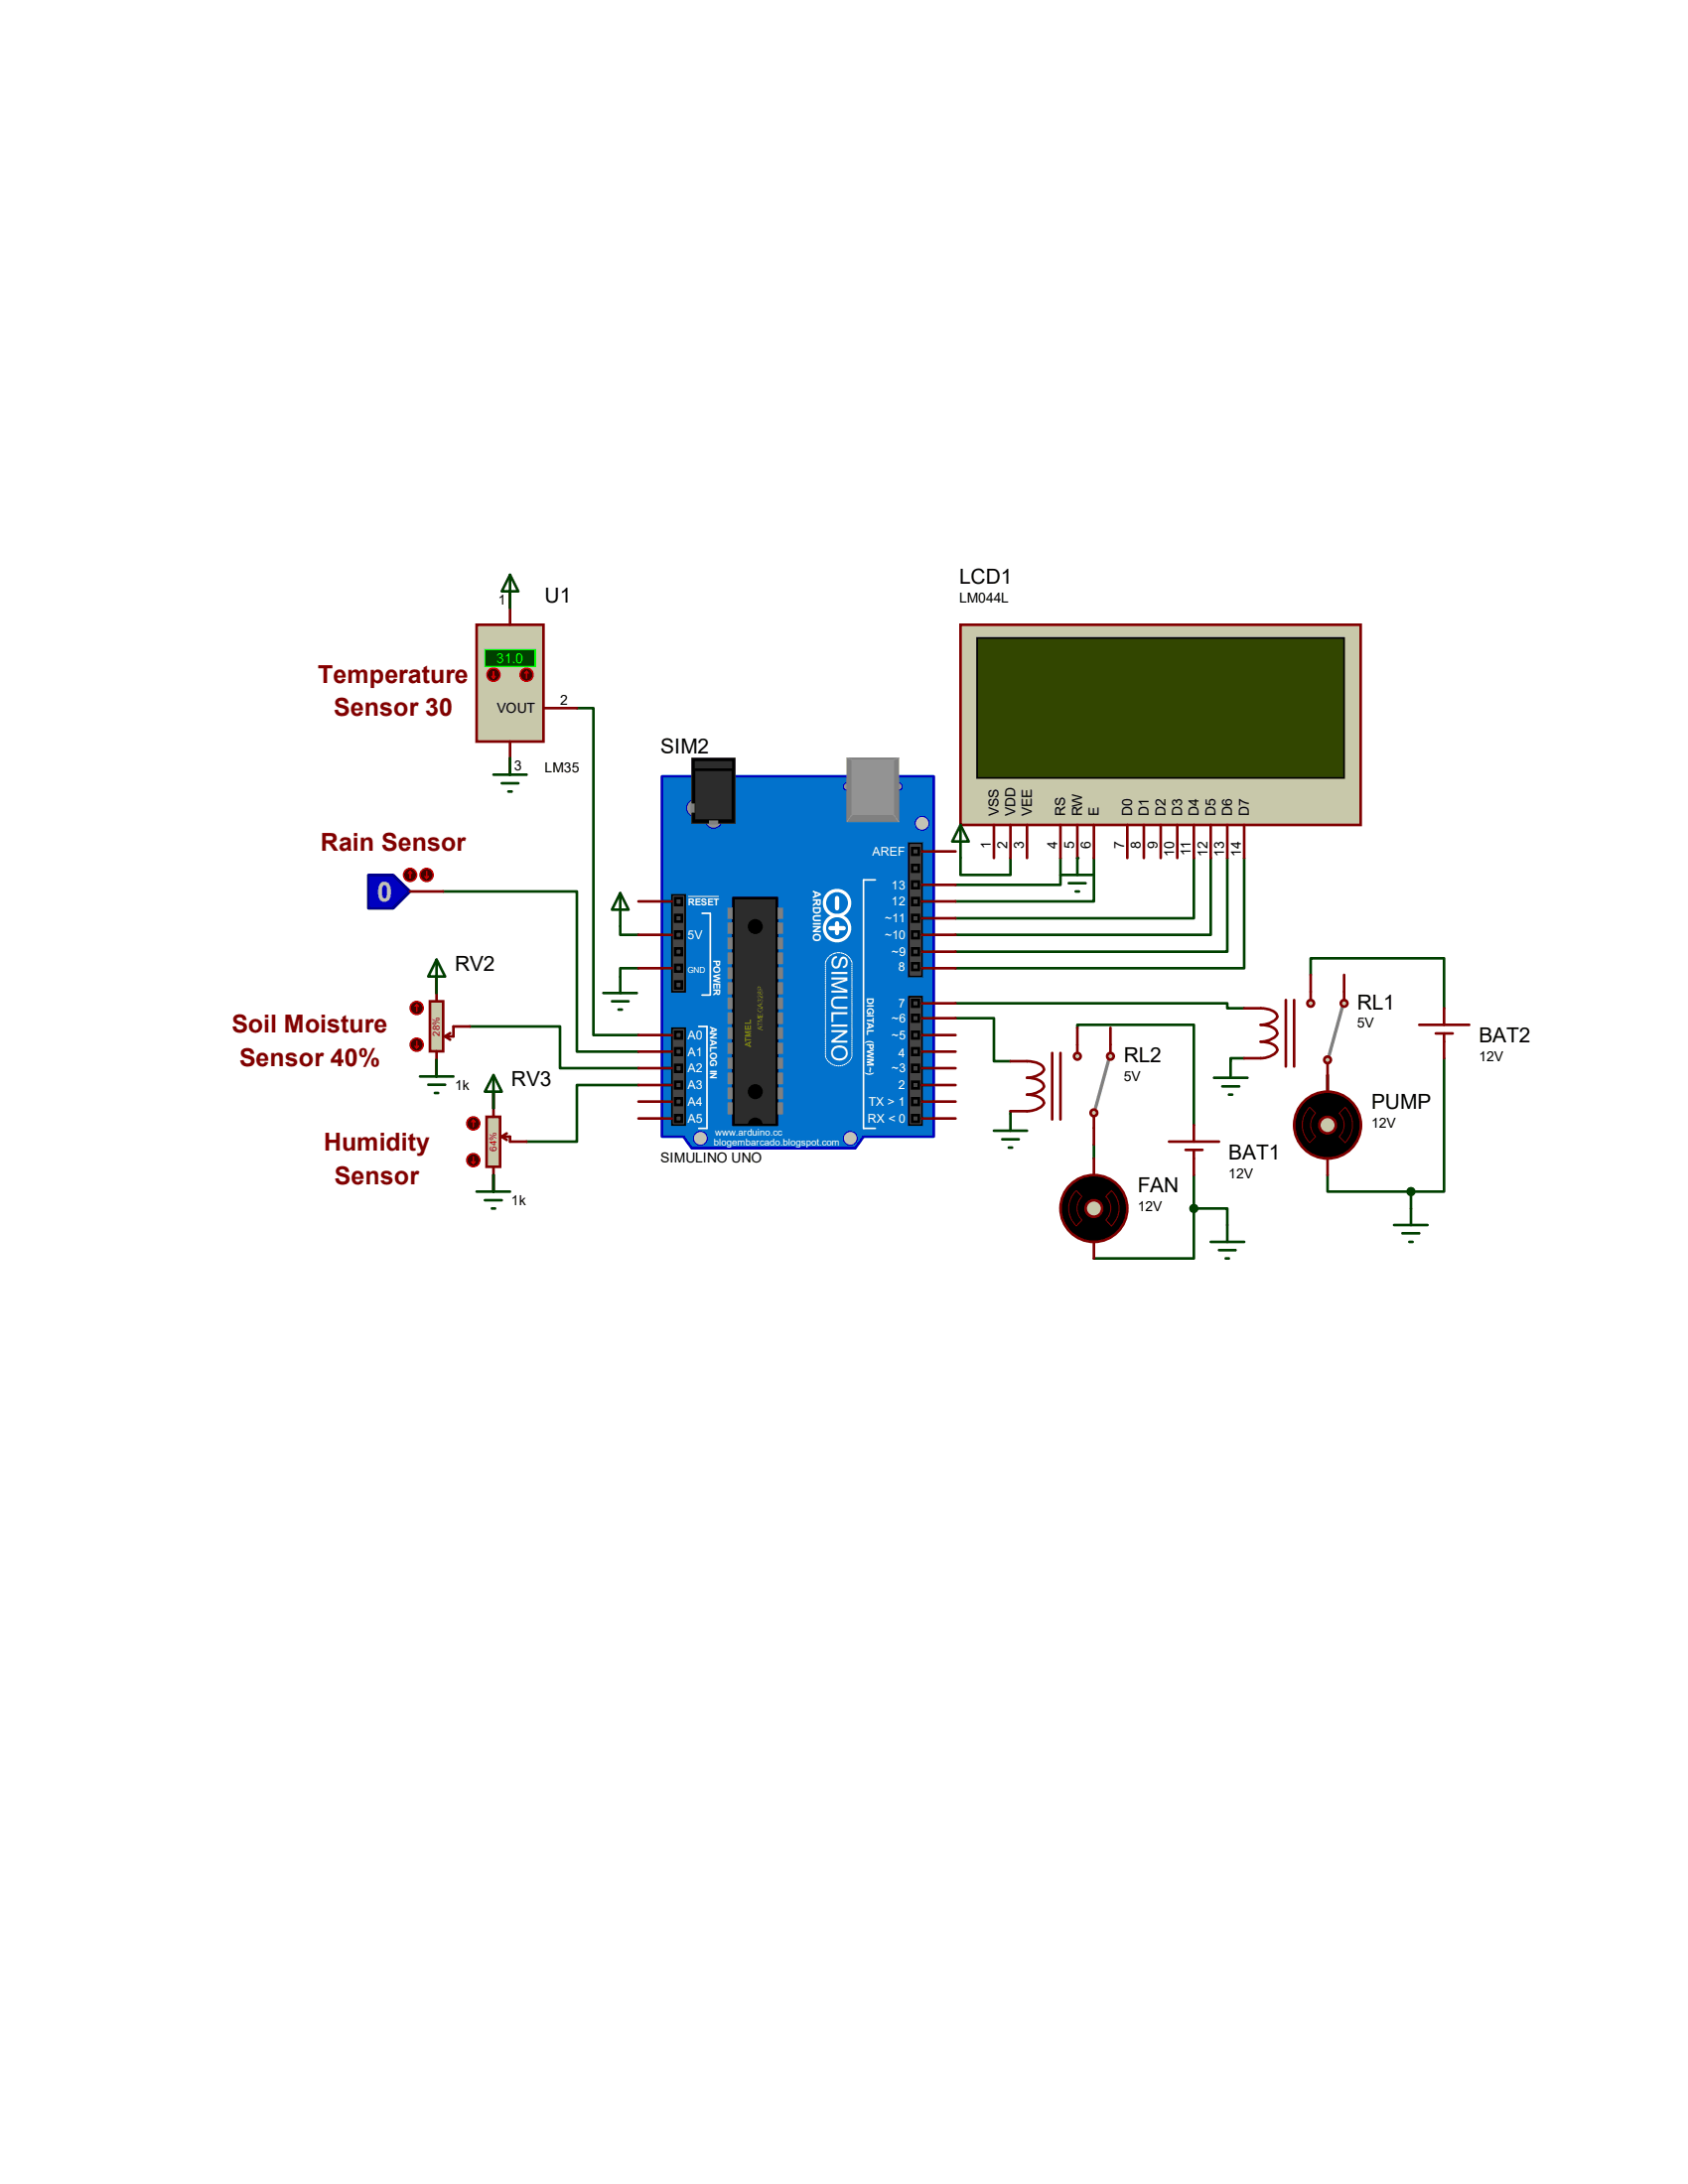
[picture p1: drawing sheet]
<svg xmlns="http://www.w3.org/2000/svg" width="216mm" height="279mm" viewBox="0 0 216 279" stroke-linecap="round" stroke-linejoin="round" font-family="sans-serif">
<g fill="none" stroke="#004000" stroke-width=".34">
<path d="M79.3 118.5v1.1h2.4M135.6 109.8v3.4h-13.4M139.9 109.8v5.5h-17.7M152.7 109.8v7.7h-30.5M154.9 109.8v9.8h-32.7M157 109.8v12h-34.8M159.1 109.8v14.1h-36.9M55.8 124.9v2.1M55.8 135.6v2.1M60.1 131.3h11.5v5.4h10.1M63.1 139.7v2.1M81.7 123.9h-2.4v1"/>
<path d="M81.7 138.8h-7.9v7.2h-6.4M122.2 130.3h4.9v5.5h2.1M122.2 128.4h34.8v.6h2.1M159.1 135.4h-1.7v.4M169.8 137.5v2.2M63.1 150.3v2.1M129.2 142.2v.3"/>
</g>
<circle cx="137.8" cy="109.8" r=".17" fill="#004000"/>
<g fill="none" stroke="#004000" stroke-width=".34">
<path d="M65.2 75.6v2.2M65.2 97v2.1M73.8 90.6h2.1v41.8h5.8M56.7 114h17.1v20.5h7.9M122.9 109.8v2.1h6.3v-2.1M137.8 131.5v-.4h14.9v12.8M167.6 124.7v-2.1h17.1v6.4M184.7 135.4v17h-4.2M139.9 146.4v1.8M152.7 154.6h4.3v2.1M152.7 154.6v6.4h-12.8M152.7 150.3v4.3"/>
<path d="M169.8 150.3v2.1h10.7M180.5 152.4v2.2"/>
</g>
<path d="M122.9 79.9h51.1v25.6h-51.1z" fill="#c8c8aa" stroke="#800000" stroke-width=".34"/>
<path d="M125 81.6h46.9v17.9h-46.9z" fill="#324600" stroke="#000" stroke-width=".21"/>
<g fill="none" stroke="#800000" stroke-width=".34">
<path d="M127.1 105.5v4.3M129.2 105.5v4.3M131.4 105.5v4.3M135.6 105.5v4.3M137.8 105.5v4.3M139.9 105.5v4.3M144.2 105.5v4.3M146.3 105.5v4.3M148.5 105.5v4.3M150.6 105.5v4.3M152.7 105.5v4.3M154.9 105.5v4.3"/>
<path d="M157 105.5v4.3M159.1 105.5v4.3"/>
</g>
<path d="M79.3 114.3l1.1 2.1h-2.1zM79.3 114.3v4.2M77.2 127h4.2M78.3 128.1h2.1M79.1 129.2h.4M79.3 124.9v2.1" fill="none" stroke="#004000" stroke-width=".34"/>
<path d="M141.8 135.6l-1.7 6.1" fill="none" stroke="#808080" stroke-width=".42"/>
<g fill="#c8c8aa" stroke="#800000" stroke-width=".34">
<circle cx="139.9" cy="142.4" r=".42"/>
<circle cx="142" cy="135.1" r=".42"/>
</g>
<path d="M142 133.6v1.1" fill="none" stroke="#800000" stroke-width=".34"/>
<circle cx="137.8" cy="135.1" r=".42" fill="#c8c8aa" stroke="#800000" stroke-width=".34"/>
<path d="M129.2 135.8a7.3 7.3 0 0 1 3.7 .3 .72 .72 0 0 1 .5 1 2.9 2.9 0 0 1-2 .8 2.63 2.63 0 0 1 2 .8l.1 .3a1.84 1.84 0 0 1-1.5 1h-.6a2.7 2.7 0 0 1 2 .8l.1 .3a1.84 1.84 0 0 1-1.5 1l-2.8 .1M134.6 134.7v8.5M135.6 134.7v8.5M137.8 131.5v3.2M142 131.5v2.1M139.9 142.8v3.6" fill="none" stroke="#800000" stroke-width=".34"/>
<path d="M155.3 137.9h4.3M156.3 139h2.2M157.4 135.8v2.1M127.1 144.7h4.3M128.2 145.8h2.1M129 146.8h.5M129.2 142.5v2.2M157.2 140h.4" fill="none" stroke="#004000" stroke-width=".34"/>
<path d="M55 128.1h1.7v6.4h-1.7z" fill="#c8c8aa" stroke="#800000" stroke-width=".34"/>
<path d="M55.8 124.9v3.2M55.8 134.5v3.2M56.9 132.6l.7 .4M57.6 132.2l-.7 .4M60.1 131.3h-2.1v1.3h-1.1" fill="none" stroke="#800000" stroke-width=".34"/>
<circle cx="53.3" cy="128.9" r=".85" fill="#400000" stroke="#f00" stroke-width=".17"/>
<path d="M53.3 128.5l-.2 .2M53.3 128.5l.2 .2M53.3 128.5v.9" fill="none" stroke="#f00" stroke-width=".17"/>
<circle cx="53.3" cy="133.6" r=".85" fill="#400000" stroke="#f00" stroke-width=".17"/>
<path d="M53.1 133.9l.2 .2M53.3 133.2v.9M53.5 133.9l-.2 .2" fill="none" stroke="#f00" stroke-width=".17"/>
<path d="M53.7 137.7h4.3M54.8 138.8h2.1M55.6 139.8h.4M55.8 122.8l1.1 2.1h-2.1zM55.8 122.8v4.2M55.8 135.6v2.1" fill="none" stroke="#004000" stroke-width=".34"/>
<path d="M62.2 142.9h1.8v6.4h-1.8z" fill="#c8c8aa" stroke="#800000" stroke-width=".34"/>
<path d="M63.1 139.7v3.2M63.1 149.3v3.1M64.2 145.4l.6 .4M64.2 145.4h1v.6h2.2M64.8 145l-.6 .4" fill="none" stroke="#800000" stroke-width=".34"/>
<circle cx="60.5" cy="143.7" r=".85" fill="#400000" stroke="#f00" stroke-width=".17"/>
<path d="M60.5 143.3l-.2 .2M60.5 143.3l.2 .2M60.5 143.3v.8" fill="none" stroke="#f00" stroke-width=".17"/>
<circle cx="60.5" cy="148.4" r=".85" fill="#400000" stroke="#f00" stroke-width=".17"/>
<path d="M60.3 148.6l.2 .2M60.5 148v.8M60.7 148.6l-.2 .2" fill="none" stroke="#f00" stroke-width=".17"/>
<path d="M63.1 137.5l1.1 2.2h-2.2zM63.1 137.5v4.3M61 152.4h4.2M62 153.5h2.2M62.9 154.6h.4M63.1 150.3v2.1" fill="none" stroke="#004000" stroke-width=".34"/>
<path d="M84.7 99.3h34.7v46.1h-9l-1 1.5h-20.9l-1.1-1.5h-2.7z" fill="#0272cc" stroke="#0000c0" stroke-width=".34"/>
<path d="M90.8 116.8v10.5M112 112.6h-1.6v31.8h1.6M89.4 131.3h1v13.1" fill="none" stroke="#fff" stroke-width=".21"/>
<circle cx="107.3" cy="123.7" r="1.78" fill="#0272cc" stroke="#fff" stroke-width=".13" stroke-dasharray=".4 .1"/>
<circle cx="107.3" cy="134.5" r="1.82" fill="#0272cc" stroke="#fff" stroke-width=".13"/>
<path d="M105.4 123.2h3.8v11.8h-3.8z" fill="#0272cc" stroke="#0272cc" stroke-width=".34"/>
<path d="M105.6 123v12.2M109 123v12.2" fill="none" stroke="#fff" stroke-width=".13"/>
<path d="M105.1 134.5l.7 2.2M105.6 122.4l-.5 1M109 122.4l.4 1M109.4 134.5l-.4 1.5" fill="none" stroke="#0272cc" stroke-width=".34"/>
<g fill="#0272cc" stroke="#fff" stroke-width=".42">
<circle cx="107.1" cy="115.5" r="1.61"/>
<circle cx="107.1" cy="118.7" r="1.61"/>
</g>
<path d="M106.2 118.7h1.7M107.1 114.9v1.3M107.1 118.1v1.3" fill="none" stroke="#fff" stroke-width=".55"/>
<path d="M89.8 116.8h1M89.8 127.3h1M89.4 144.4h1" fill="none" stroke="#fff" stroke-width=".21"/>
<path d="M88.1 114.7h3.8" fill="none" stroke="#fff" stroke-width=".13"/>
<g fill="#c0c0c0" stroke="#0000c0" stroke-width=".13">
<circle cx="108.8" cy="145.6" r=".89"/>
<circle cx="89.6" cy="145.6" r=".89"/>
<circle cx="117.9" cy="105.3" r=".89"/>
</g>
<g fill="#464646" stroke="#000" stroke-width=".21">
<path d="M85.9 114.5h1.7v12.4h-1.7z"/>
<path d="M85.9 131.5h1.7v12.4h-1.7z"/>
<path d="M116.2 107.9h1.7v17h-1.7z"/>
<path d="M116.2 127.5h1.7v16.4h-1.7z"/>
</g>
<g fill="#464646" stroke="#000" stroke-width=".34">
<path d="M86.4 114.9h.8v.9h-.8z"/>
<path d="M86.4 117.1h.8v.8h-.8z"/>
<path d="M86.4 119.2h.8v.8h-.8z"/>
<path d="M86.4 121.3h.8v.9h-.8z"/>
<path d="M86.4 123.4h.8v.9h-.8z"/>
<path d="M86.4 125.6h.8v.8h-.8z"/>
<path d="M86.4 132h.8v.8h-.8z"/>
<path d="M86.4 134.1h.8v.9h-.8z"/>
<path d="M86.4 136.2h.8v.9h-.8z"/>
<path d="M86.4 138.4h.8v.8h-.8z"/>
<path d="M86.4 140.5h.8v.9h-.8z"/>
<path d="M86.4 142.7h.8v.8h-.8z"/>
<path d="M116.7 108.5h.8v.8h-.8z"/>
<path d="M116.7 112.8h.8v.8h-.8z"/>
<path d="M116.7 114.9h.8v.9h-.8z"/>
<path d="M116.7 117.1h.8v.8h-.8z"/>
<path d="M116.7 119.2h.8v.8h-.8z"/>
<path d="M116.7 121.3h.8v.9h-.8z"/>
<path d="M116.7 123.2h.8v.9h-.8z"/>
<path d="M116.7 110.7h.8v.8h-.8z"/>
<path d="M116.7 127.9h.8v.9h-.8z"/>
<path d="M116.7 129.8h.8v.9h-.8z"/>
<path d="M116.7 132h.8v.8h-.8z"/>
<path d="M116.7 134.1h.8v.9h-.8z"/>
<path d="M116.7 136.2h.8v.9h-.8z"/>
<path d="M116.7 138.4h.8v.8h-.8z"/>
<path d="M116.7 140.5h.8v.9h-.8z"/>
<path d="M116.7 142.7h.8v.8h-.8z"/>
</g>
<path d="M93.8 114.9h5.6v29h-5.6z" fill="#2c2c2c" stroke="#000" stroke-width=".34"/>
<g fill="#000" stroke="#000" stroke-width=".13">
<circle cx="96.6" cy="118.5" r=".89"/>
<circle cx="96.6" cy="139.7" r=".89"/>
<circle cx="96.6" cy="143.9" r=".89"/>
</g>
<path d="M93.6 144.6h6" fill="none" stroke="#0272cc" stroke-width=".97"/>
<g fill="#939393" stroke="#0000c0" stroke-width=".13">
<circle cx="114.9" cy="100.6" r=".47"/>
<circle cx="108.3" cy="100.6" r=".47"/>
</g>
<path d="M108.3 97h6.6v8.1h-6.6z" fill="#808080" stroke="#808080" stroke-width=".13"/>
<path d="M109 97.2h5.3v7h-5.3z" fill="#939393" stroke="#939393" stroke-width=".13"/>
<path d="M108.4 97l.6 .2M115 97l-.7 .2M109 104.2l-.7 .9M114.3 104.2l.7 .9" fill="none" stroke="#939393" stroke-width=".13"/>
<g fill="#939393" stroke="#0000c0" stroke-width=".13">
<circle cx="91.3" cy="104.9" r="1.1"/>
<circle cx="88.9" cy="103.4" r="1.1"/>
</g>
<path d="M88.5 97h5.5v8.3h-5.5z" fill="#000" stroke="#2c2c2c" stroke-width=".13"/>
<g fill="#808080" stroke="#808080" stroke-width=".34">
<path d="M90.8 105.1h.9v.2h-.9z"/>
<path d="M88.5 103h.2v.8h-.2z"/>
</g>
<path d="M89.1 97.6h4.3v7h-4.3z" fill="#2c2c2c" stroke="#2c2c2c" stroke-width=".34"/>
<path d="M88.7 97.2h5.1v1.3h-5.1z" fill="#2c2c2c" stroke="#000" stroke-width=".34"/>
<g fill="#808080" stroke="#808080" stroke-width=".21">
<path d="M99.6 116.2h.4v1.3h-.4z"/>
<path d="M99.6 118.1h.4v1.3h-.4z"/>
<path d="M99.6 120h.4v1.3h-.4z"/>
<path d="M99.6 122h.4v1.2h-.4z"/>
<path d="M99.6 123.9h.4v1.2h-.4z"/>
<path d="M99.6 125.8h.4v1.3h-.4z"/>
<path d="M99.6 127.7h.4v1.3h-.4z"/>
<path d="M99.6 129.6h.4v1.3h-.4z"/>
<path d="M99.6 131.5h.4v1.3h-.4z"/>
<path d="M99.6 133.5h.4v1.2h-.4z"/>
<path d="M99.6 135.4h.4v1.3h-.4z"/>
<path d="M99.6 137.3h.4v1.3h-.4z"/>
<path d="M99.6 139.2h.4v1.3h-.4z"/>
<path d="M99.6 141.1h.4v1.4h-.4z"/>
<path d="M93.2 116.2h.4v1.3h-.4z"/>
<path d="M93.2 118.1h.4v1.3h-.4z"/>
<path d="M93.2 120h.4v1.3h-.4z"/>
<path d="M93.2 122h.4v1.2h-.4z"/>
<path d="M93.2 123.9h.4v1.2h-.4z"/>
<path d="M93.2 125.8h.4v1.3h-.4z"/>
<path d="M93.2 127.7h.4v1.3h-.4z"/>
<path d="M93.2 129.6h.4v1.3h-.4z"/>
<path d="M93.2 131.5h.4v1.3h-.4z"/>
<path d="M93.2 133.5h.4v1.2h-.4z"/>
<path d="M93.2 135.4h.4v1.3h-.4z"/>
<path d="M93.2 137.3h.4v1.3h-.4z"/>
<path d="M93.2 139.2h.4v1.3h-.4z"/>
<path d="M93.2 141.1h.4v1.4h-.4z"/>
</g>
<g fill="none" stroke="#800000" stroke-width=".34">
<path d="M81.7 119.6h4.2M81.7 115.3h4.2M117.9 119.6h4.3M117.9 117.5h4.3M117.9 115.3h4.3M117.9 113.2h4.3M117.9 108.9h4.3M81.7 138.8h4.2M81.7 136.7h4.2M81.7 134.5h4.2M81.7 132.4h4.2M81.7 123.9h4.2"/>
<path d="M117.9 138.8h4.3M117.9 136.7h4.3M117.9 134.5h4.3M117.9 132.4h4.3M117.9 130.3h4.3M117.9 123.9h4.3M117.9 121.8h4.3M117.9 128.4h4.3M81.7 143.1h4.2M81.7 140.9h4.2M117.9 143.1h4.3M117.9 140.9h4.3"/>
</g>
<circle cx="169.8" cy="143.9" r="4.3" fill="#000" stroke="#800000" stroke-width=".34"/>
<path d="M167.5 141.6l.8 .8a2.1 2.1 0 0 0 0 3l-.8 .8a3.2 3.2 0 0 1 0-4.6zM172 141.6a3.2 3.2 0 0 1 0 4.6l-.7-.8a2.1 2.1 0 0 0 0-3z" fill="none" stroke="#800000" stroke-width=".13"/>
<circle cx="169.8" cy="143.9" r="1.06" fill="#c8c8aa" stroke="#800000" stroke-width=".34"/>
<path d="M169.8 137.5v2.2M169.8 148.2v2.1" fill="none" stroke="#800000" stroke-width=".34"/>
<path d="M171.7 128.8l-1.7 6.2" fill="none" stroke="#808080" stroke-width=".42"/>
<g fill="#c8c8aa" stroke="#800000" stroke-width=".34">
<circle cx="169.8" cy="135.6" r=".42"/>
<circle cx="171.9" cy="128.4" r=".42"/>
</g>
<path d="M171.9 126.9v1" fill="none" stroke="#800000" stroke-width=".34"/>
<circle cx="167.6" cy="128.4" r=".42" fill="#c8c8aa" stroke="#800000" stroke-width=".34"/>
<path d="M159.1 129a7.1 7.1 0 0 1 3.6 .3 .72 .72 0 0 1 .5 1 2.85 2.85 0 0 1-2 .8 2.57 2.57 0 0 1 2.1 .8l.1 .3a1.84 1.84 0 0 1-1.5 1l-.7 .1a2.64 2.64 0 0 1 2.1 .7l.1 .3a1.84 1.84 0 0 1-1.5 1l-2.8 .1M164.5 127.9v8.5M165.5 127.9v8.5M167.6 124.7v3.2M169.8 136v3.7M171.9 124.7v2.2" fill="none" stroke="#800000" stroke-width=".34"/>
<g fill="none" stroke="#004000" stroke-width=".34">
<path d="M122.9 105.5l1 2.2h-2.1zM122.9 105.5v4.3M135.6 111.9h4.3M136.7 113h2.2M137.6 114h.4M137.8 109.8v2.1M154.9 158.9h4.2M155.9 159.9h2.1M157 156.7v2.2M178.3 156.7h4.3M179.4 157.8h2.1M180.3 158.9h.4"/>
<path d="M180.5 154.6v2.1M156.8 161h.4"/>
</g>
<path d="M61 79.9h8.5v15h-8.5z" fill="#c8c8aa" stroke="#800000" stroke-width=".34"/>
<path d="M62 83.1h6.5v2.2h-6.5z" fill="#004000" stroke="#0f0" stroke-width=".17"/>
<path d="M65.2 75.6v4.3M65.2 94.9v4.2M69.5 90.6h4.3" fill="none" stroke="#800000" stroke-width=".34"/>
<circle cx="67.4" cy="86.3" r=".85" fill="#400000" stroke="#f00" stroke-width=".17"/>
<path d="M67.4 85.9l-.3 .2M67.4 85.9l.2 .2M67.4 85.9v.8" fill="none" stroke="#f00" stroke-width=".17"/>
<circle cx="63.1" cy="86.3" r=".85" fill="#400000" stroke="#f00" stroke-width=".17"/>
<path d="M62.9 86.5l.2 .2M63.1 85.9v.8M63.3 86.5l-.2 .2" fill="none" stroke="#f00" stroke-width=".17"/>
<path d="M65.2 73.5l1.1 2.1h-2.1zM65.2 73.5v4.3M63.1 99.1h4.3M65.2 97v2.1M64.2 100.2h2.1M65 101.3h.4" fill="none" stroke="#004000" stroke-width=".34"/>
<path d="M47.1 111.9h3.2l2.2 2.1-2.2 2.2h-3.2z" fill="#0000c0" stroke="#000080" stroke-width=".34"/>
<path d="M52.5 114h4.2" fill="none" stroke="#800000" stroke-width=".34"/>
<circle cx="52.5" cy="111.9" r=".85" fill="#400000" stroke="#f00" stroke-width=".17"/>
<path d="M52.5 111.5l-.3 .2M52.5 111.5l.2 .2M52.5 111.5v.9" fill="none" stroke="#f00" stroke-width=".17"/>
<circle cx="54.6" cy="111.9" r=".85" fill="#400000" stroke="#f00" stroke-width=".17"/>
<path d="M54.4 112.1l.2 .3M54.6 111.5v.9M54.8 112.1l-.2 .3" fill="none" stroke="#f00" stroke-width=".17"/>
<circle cx="139.9" cy="154.6" r="4.3" fill="#000" stroke="#800000" stroke-width=".34"/>
<path d="M137.7 152.3l.7 .8a2.1 2.1 0 0 0 0 3l-.7 .7a3.1 3.1 0 0 1 0-4.5zM142.2 152.3a3.1 3.1 0 0 1 0 4.5l-.8-.7a2.1 2.1 0 0 0 0-3z" fill="none" stroke="#800000" stroke-width=".13"/>
<circle cx="139.9" cy="154.6" r="1.06" fill="#c8c8aa" stroke="#800000" stroke-width=".34"/>
<path d="M181.5 131.1h6.4M183.6 132.2h2.2M184.7 129v2.1M184.7 132.2v3.2M139.9 148.2v2.1M139.9 158.9v2.1M149.5 146h6.4M151.6 147.1h2.2M152.7 143.9v2.1M152.7 147.1v3.2" fill="none" stroke="#800000" stroke-width=".34"/>
<g fill="#004000" stroke="#004000" stroke-width=".34">
<circle cx="152.7" cy="154.6" r=".42"/>
<circle cx="180.5" cy="152.4" r=".42"/>
</g>
<text font-size="3.5" fill="#c0c0c0" x="48.3" y="115.3">0</text>
<g font-size="3.2" fill="#800000">
<text x="40.7" y="87.3">Temperature</text>
<text x="42.7" y="91.6">Sensor 30</text>
<text x="41" y="108.8">Rain Sensor</text>
<text x="29.6" y="132.1">Soil Moisture</text>
<text x="30.6" y="136.4">Sensor 40%</text>
<text x="41.4" y="147.2">Humidity</text>
<text x="42.8" y="151.5">Sensor</text>
</g>
<text font-size="2.8" fill="#fff" x="106.3" y="122.2" transform="rotate(90 106.3 122.2)">SIMULINO</text>
<g font-size="2.7">
<text x="69.7" y="77">U1</text>
<text x="122.7" y="74.7">LCD1</text>
<text x="84.5" y="96.4">SIM2</text>
<text x="58.2" y="124.2">RV2</text>
<text x="173.6" y="129.1">RL1</text>
<text x="143.7" y="135.9">RL2</text>
<text x="189.1" y="133.3">BAT2</text>
<text x="65.4" y="138.9">RV3</text>
<text x="175.4" y="141.9">PUMP</text>
<text x="157.1" y="148.3">BAT1</text>
<text x="145.5" y="152.6">FAN</text>
</g>
<g font-size="1.8">
<text x="63.7" y="77.4">1</text>
<text x="122.7" y="77.1">LM044L</text>
<text x="63.5" y="91.2">VOUT</text>
<text x="71.6" y="90.2">2</text>
<text x="65.8" y="98.6">3</text>
<text x="69.7" y="98.8">LM35</text>
<text x="127.7" y="104.4" transform="rotate(-90 127.7 104.4)">VSS</text>
<text x="129.8" y="104.4" transform="rotate(-90 129.8 104.4)">VDD</text>
<text x="132" y="104.4" transform="rotate(-90 132 104.4)">VEE</text>
<text x="136.2" y="104.4" transform="rotate(-90 136.2 104.4)">RS</text>
<text x="138.4" y="104.4" transform="rotate(-90 138.4 104.4)">RW</text>
<text x="140.5" y="104.4" transform="rotate(-90 140.5 104.4)">E</text>
<text x="144.8" y="104.4" transform="rotate(-90 144.8 104.4)">D0</text>
<text x="146.9" y="104.4" transform="rotate(-90 146.9 104.4)">D1</text>
<text x="149.1" y="104.4" transform="rotate(-90 149.1 104.4)">D2</text>
<text x="151.2" y="104.4" transform="rotate(-90 151.2 104.4)">D3</text>
<text x="153.3" y="104.4" transform="rotate(-90 153.3 104.4)">D4</text>
<text x="155.4" y="104.4" transform="rotate(-90 155.4 104.4)">D5</text>
<text x="157.6" y="104.4" transform="rotate(-90 157.6 104.4)">D6</text>
<text x="159.7" y="104.4" transform="rotate(-90 159.7 104.4)">D7</text>
<text x="126.7" y="108.6" transform="rotate(-90 126.7 108.6)">1</text>
<text x="128.8" y="108.6" transform="rotate(-90 128.8 108.6)">2</text>
<text x="130.9" y="108.6" transform="rotate(-90 130.9 108.6)">3</text>
<text x="135.2" y="108.6" transform="rotate(-90 135.2 108.6)">4</text>
<text x="137.4" y="108.6" transform="rotate(-90 137.4 108.6)">5</text>
<text x="139.5" y="108.6" transform="rotate(-90 139.5 108.6)">6</text>
<text x="143.8" y="108.6" transform="rotate(-90 143.8 108.6)">7</text>
<text x="145.9" y="108.6" transform="rotate(-90 145.9 108.6)">8</text>
<text x="148" y="108.6" transform="rotate(-90 148 108.6)">9</text>
<text x="150.2" y="109.6" transform="rotate(-90 150.2 109.6)">10</text>
<text x="152.3" y="109.5" transform="rotate(-90 152.3 109.5)">11</text>
<text x="154.4" y="109.6" transform="rotate(-90 154.4 109.6)">12</text>
<text x="156.6" y="109.6" transform="rotate(-90 156.6 109.6)">13</text>
<text x="158.7" y="109.6" transform="rotate(-90 158.7 109.6)">14</text>
<text x="173.6" y="131.5">5V</text>
<text x="189.1" y="135.8">12V</text>
<text x="58.2" y="139.5">1k</text>
<text x="143.7" y="138.3">5V</text>
<text x="84.5" y="148.7">SIMULINO UNO</text>
<text x="175.4" y="144.3">12V</text>
<text x="65.4" y="154.2">1k</text>
<text x="145.5" y="155">12V</text>
<text x="157.1" y="150.7">12V</text>
</g>
<text font-size="1.8" fill="#0f0" x="63.5" y="84.8">31.0</text>
<g font-size="1.6" fill="#fff">
<text x="111.5" y="109.5">AREF</text>
<text x="114" y="113.7">13</text>
<text x="113.2" y="118">~11</text>
<text x="114" y="115.9">12</text>
<text x="87.9" y="120.1">5V</text>
<text x="113.2" y="120.1">~10</text>
<text x="114" y="122.3">~9</text>
<text x="114.9" y="124.2">8</text>
<text x="114" y="130.8">~6</text>
<text x="114.9" y="128.9">7</text>
<text x="87.9" y="133">A0</text>
<text x="87.9" y="135.1">A1</text>
<text x="87.9" y="137.2">A2</text>
<text x="114" y="133">~5</text>
<text x="114" y="137.2">~3</text>
<text x="114.9" y="135.3">4</text>
<text x="87.9" y="139.4">A3</text>
<text x="87.9" y="141.5">A4</text>
<text x="87.9" y="143.6">A5</text>
<text x="111" y="143.6">RX &lt; 0</text>
<text x="111.1" y="141.5">TX &gt; 1</text>
<text x="114.9" y="139.4">2</text>
</g>
<text font-size="1.4" fill="#fff" x="104" y="114" transform="rotate(90 104 114)">ARDUINO</text>
<g font-size="1.2" fill="#fff">
<text x="88" y="115.8">RESET</text>
<text x="91.3" y="122.8" transform="rotate(90 91.3 122.8)">POWER</text>
<text x="90.8" y="131.3" transform="rotate(90 90.8 131.3)">ANALOG IN</text>
<text x="110.9" y="127.6" transform="rotate(90 110.9 127.6)">DIGITAL (PWM~)</text>
<text x="91.3" y="146.5">blogembarcado.blogspot.com</text>
<text x="91.4" y="145.2">www.arduino.cc</text>
</g>
<g font-size="1.2" fill="#c00000">
<text x="56.3" y="132.5" transform="rotate(-90 56.3 132.5)">28%</text>
<text x="63.5" y="147.3" transform="rotate(-90 63.5 147.3)">64%</text>
</g>
<text font-size="1.1" fill="#fff" x="87.9" y="124.5">GND</text>
<text font-size="1.1" fill="#808000" x="96.1" y="134" transform="rotate(-90 96.1 134)">ATMEL</text>
<text font-size=".9" fill="#808000" x="97.5" y="131.9" transform="rotate(-90 97.5 131.9)">ATMEGA328P</text>
</svg>
